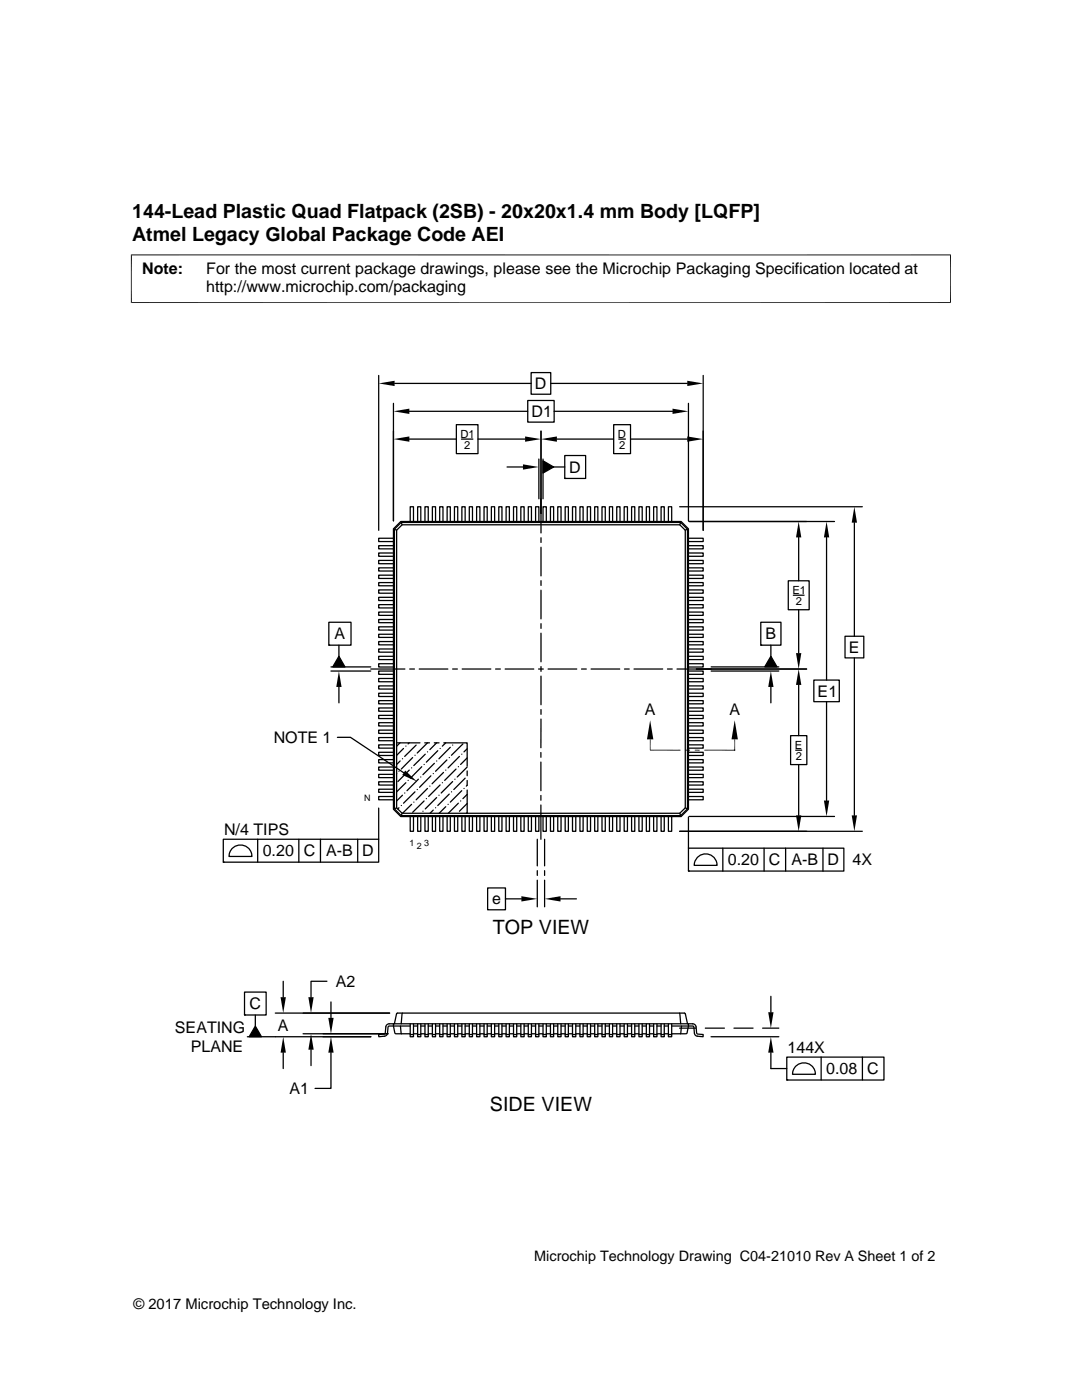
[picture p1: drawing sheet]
<svg xmlns="http://www.w3.org/2000/svg" width="216mm" height="279mm" viewBox="0 0 216 279" stroke-linecap="round" stroke-linejoin="round" font-family="sans-serif">
<g fill="none" stroke="#000" stroke-width=".25">
<path d="M75.6 74.9v30.9M78.7 76.5h27.3M105.3 79.9h5.3v4.3h-5.3zM106 74.4h3.9v4.3h-3.9zM109.9 76.5h27.2M140.3 74.9v30.9M78.5 80.5v23.4M81.7 87.6h9.4M81.7 82.1h23.6M91.1 84.8h4.3v5.7h-4.3zM92.1 87.6h2.3M95.4 87.6h9.4"/>
<path d="M101.2 93.2h3.2M107.5 91.6v7.9M107.9 86v20.4M108.4 91.6v7.9M108.4 92l2.1 1.2-2.1 1.2zM110.5 93.2h2.2M110.6 82.1h23.6M111.1 87.6h11.3M112.7 90.9h4.2v4.6h-4.2zM112.7 95.5h.1M122.4 84.8h3.4v5.7h-3.4zM123.5 87.6h1.3"/>
<path d="M125.8 87.6h11.3M137.4 80.5v23.4M78.5 107.4h-2.9v.7h2.9M78.5 108.9h-2.9v.6h2.9M78.5 110.4h-2.9v.6h2.9M78.5 111.8h-2.9v.7h2.9M78.5 113.3h-2.9v.7h2.9M78.5 114.8h-2.9v.6h2.9M78.5 116.3h-2.9v.6h2.9M78.5 117.7h-2.9v.7h2.9M78.5 119.2h-2.9v.6h2.9M78.7 105.6l.4 .2"/>
<path d="M79.1 105.8l1.1-1.1h55.4l1.1 1.1v55.4l-1.1 1.1h-55.4l-1.1-1.1zM80 104.1h55.9l1.5 1.4v56l-1.5 1.5h-55.9l-1.5-1.5v-56zM80.1 104.3h55.7l1.4 1.3v55.8l-1.4 1.4h-55.7l-1.4-1.4v-55.8zM80.1 104.3l.1 .4M81.9 104.1v-3h.6v3M83.3 104.1v-3h.7v3M84.8 104.1v-3h.6v3M86.3 104.1v-3h.6v3M87.7 104.1v-3h.7v3M89.2 104.1v-3h.7v3M90.7 104.1v-3h.6v3M92.2 104.1v-3h.6v3"/>
<path d="M93.6 104.1v-3h.7v3M95.1 104.1v-3h.7v3M96.6 104.1v-3h.6v3M98 104.1v-3h.7v3M99.5 104.1v-3h.7v3M101 104.1v-3h.6v3M102.5 104.1v-3h.6v3M103.9 104.1v-3h.7v3M105.4 104.1v-3h.6v3M106.9 104.1v-3h.6v3M107.9 107.3v1M107.9 109.2v5.7"/>
<path d="M107.9 115.9v.9M107.9 117.8v5.7M108.4 104.1v-3h.6v3M109.8 104.1v-3h.7v3M111.3 104.1v-3h.7v3M112.8 104.1v-3h.6v3M114.2 104.1v-3h.7v3M115.7 104.1v-3h.7v3M117.2 104.1v-3h.6v3M118.7 104.1v-3h.6v3M120.1 104.1v-3h.7v3M121.6 104.1v-3h.6v3"/>
<path d="M123.1 104.1v-3h.6v3M124.5 104.1v-3h.7v3M126 104.1v-3h.7v3M127.5 104.1v-3h.6v3M129 104.1v-3h.6v3M130.4 104.1v-3h.7v3M131.9 104.1v-3h.6v3M133.4 104.1v-3h.6v3M135.6 101.1h36.5M135.8 104.3l-.2 .4M137.2 105.6l-.5 .2M137.4 119.2h2.9v.6h-2.9"/>
<path d="M137.4 117.7h2.9v.7h-2.9M137.4 116.3h2.9v.6h-2.9M137.4 114.8h2.9v.6h-2.9M137.4 113.3h2.9v.7h-2.9M137.4 111.8h2.9v.7h-2.9M137.4 110.4h2.9v.6h-2.9M137.4 108.9h2.9v.6h-2.9M137.4 107.4h2.9v.7h-2.9M137.5 104.1h29M157.3 115.9h4.2v5.8h-4.2zM158.3 118.8h2.1M159.4 107.3v8.6"/>
<path d="M164.9 107.3v28.4M170.5 104.3v22.7M65.6 124.2h4.4v4.6h-4.4zM65.6 128.8h.1M66 133.9h8M66 133.1h8M67.6 128.8v2.2M67.6 137.1v3.2M67.6 131l1.2 2.1h-2.4zM74 133.5h6.8M78.5 120.7h-2.9v.6h2.9M78.5 122.2h-2.9v.6h2.9"/>
<path d="M78.5 123.6h-2.9v.7h2.9M78.5 125.1h-2.9v.7h2.9M78.5 126.6h-2.9v.6h2.9M78.5 128h-2.9v.7h2.9M78.5 129.5h-2.9v.7h2.9M78.5 131h-2.9v.6h2.9M78.5 132.5h-2.9v.6h2.9M78.5 133.9h-2.9v.7h2.9M78.5 135.4h-2.9v.7h2.9M78.5 136.9h-2.9v.6h2.9M78.5 138.3h-2.9v.7h2.9M78.5 139.8h-2.9v.7h2.9"/>
<path d="M81.7 133.5h1M83.7 133.5h5.7M90.3 133.5h1M92.2 133.5h5.7M98.9 133.5h.9M100.8 133.5h5.7M107.5 133.5h.9M107.9 124.5v.9M107.9 126.4v5.7M107.9 133v1M107.9 134.9v5.8M109.4 133.5h5.7"/>
<path d="M116 133.5h1M117.9 133.5h5.8M124.6 133.5h1M126.5 133.5h5.7M133.2 133.5h.9M137.4 139.8h2.9v.7h-2.9M137.4 138.3h2.9v.7h-2.9M137.4 136.9h2.9v.6h-2.9M137.4 135.4h2.9v.7h-2.9M137.4 133.9h2.9v.7h-2.9M137.4 132.5h2.9v.6h-2.9M137.4 131h2.9v.6h-2.9"/>
<path d="M137.4 129.5h2.9v.7h-2.9M137.4 128h2.9v.7h-2.9M137.4 126.6h2.9v.6h-2.9M137.4 125.1h2.9v.7h-2.9M137.4 123.6h2.9v.7h-2.9M137.4 122.2h2.9v.6h-2.9M137.4 120.7h2.9v.6h-2.9M141.9 133.9h13.5M141.9 133.1h13.5M151.8 124.2h4v4.6h-4zM151.8 128.8h.1M153.8 131l1.2 2.1h-2.4z"/>
<path d="M153.8 128.8v2.2M153.8 137.1v3.2M159.4 136.7v10.1M159.4 121.7v8.6M161 133.5h-25.9M162.4 135.7h5.1v4.3h-5.1zM168.6 127h3.8v4.3h-3.8zM170.5 131.3v31.4M67.3 147.2h2.6l10.7 7M78.5 141.3h-2.9v.6h2.9M78.5 142.8h-2.9v.6h2.9M78.5 144.2h-2.9v.7h2.9"/>
<path d="M78.5 145.7h-2.9v.7h2.9M78.5 147.2h-2.9v.6h2.9M78.5 148.7h-2.9v.6h2.9M78.5 150.1h-2.9v.7h2.9M78.5 151.6h-2.9v.7h2.9M78.5 153.1h-2.9v.6h2.9M78.5 154.5h-2.9v.7h2.9M78.5 156h-2.9v.7h2.9M78.5 157.5h-2.9v.6h2.9M78.5 159h-2.9v.6h2.9M79.1 154.4h.1M79.1 148.3h4.7"/>
<path d="M79.6 153.9h.1M79.8 148.3l-.7 .6M79.8 151.9l-.7 .7M80.3 151.4h.1M80.3 158.7l-1.2 1.2M80.5 149.4l-1.4 1.3M80.8 158.3h.1M81 148.9h.1M81 156.2l-1.9 1.8M81.4 155.7h.1M81.7 148.3l-.3 .2M81.7 153.7l-2.3 2.3"/>
<path d="M82.1 153.2h.1M82.3 151.2l-2.2 2.3M82.8 150.7h.1M82.8 158l-2.3 2.3M83 148.7l-2.2 2.3M83.2 157.6h.1M83.5 155.5l-2.3 2.3M83.9 155.1h.1M84.2 153l-2.3 2.3M84.6 152.6h.1M84.6 159.9l-2.3 2.2M84.8 148.3h.9"/>
<path d="M84.9 150.5l-2.3 2.3M85.1 159.4h.1M85.3 148.3l-2.1 2M85.3 150.1h.1M85.3 157.4l-2.3 2.2M85.8 156.9h.1M86 154.8l-2.3 2.3M86.4 154.4h.1M86.7 148.3h.9M86.7 152.3l-2.3 2.3M87.1 148.3l-1.3 1.3M87.1 151.9h.1"/>
<path d="M87.1 159.2l-2.2 2.2M87.4 149.8l-2.3 2.3M87.6 158.7h.1M87.8 149.4h.1M87.8 156.7l-2.3 2.2M88.3 156.2h.1M88.5 154.2l-2.3 2.2M88.6 148.3h4.6v4.6M88.9 148.3l-.6 .6M88.9 153.7h.1M89.2 151.7l-2.3 2.2M89.6 151.2h.1"/>
<path d="M89.6 158.5l-2.2 2.3M89.9 149.1l-2.3 2.3M90.1 158h.1M90.3 148.7h.1M90.3 156l-2.3 2.3M90.8 155.5h.1M91 153.5l-2.3 2.2M91.5 153h.1M91.7 151l-2.3 2.2M91.9 159.9h.1M92.1 150.5h.1M92.1 157.8l-2.2 2.3"/>
<path d="M92.4 148.5l-2.3 2.2M92.6 157.4h.1M92.8 155.3l-2.2 2.3M93.2 155.8v.9l-.2 .2M93.2 153.9v.9M93.2 157.7v4.6M93.2 149.4l-.6 .7M93.2 151.3l-1.3 1.3M93.2 158.5l-.8 .9M93.2 153.1l-2 2M107.9 150.2v.9M107.9 152.1v5.7"/>
<path d="M107.9 158.7v1M107.9 141.6v1M107.9 143.5v5.7M137.4 159h2.9v.6h-2.9M137.4 157.5h2.9v.6h-2.9M137.4 156h2.9v.7h-2.9M137.4 154.5h2.9v.7h-2.9M137.4 153.1h2.9v.6h-2.9M137.4 151.6h2.9v.7h-2.9M137.4 150.1h2.9v.7h-2.9M137.4 148.7h2.9v.6h-2.9M137.4 147.2h2.9v.6h-2.9"/>
<path d="M137.4 145.7h2.9v.7h-2.9M137.4 144.2h2.9v.7h-2.9M137.4 142.8h2.9v.6h-2.9M137.4 141.3h2.9v.6h-2.9M157.8 146.8h3.2v5.8h-3.2zM158.8 149.7h1.2M159.4 152.6v10.1M164.9 140v19.8M44.6 167.5h31v4.6h-31zM44.6 172.1h.1M46.5 169.2a2.29 2.29 0 0 1 2.4-.4 2.29 2.29 0 0 1 1.4 2.1h-4.6l.3-1.2zM51.4 167.5v4.6"/>
<path d="M59.6 167.5v4.6M63.9 167.5v4.6M71.4 167.5v4.6M75.6 161.3v6.2M79.1 161.2l-.4 .2M79.6 161.2l-.2 .3M80.1 160.8h.1M80.2 162.3l-.1 .5M81.9 163v2.9h.6v-2.9M82.1 160.5l-1.8 1.8M82.6 160.1h.1M83.3 163v2.9h.7v-2.9"/>
<path d="M84.4 161.9h.1M84.8 163v2.9h.6v-2.9M86.3 163v2.9h.6v-2.9M86.4 161.7l-.6 .6M86.9 161.2h.1M87.7 163v2.9h.7v-2.9M88.9 161l-1.3 1.3M89.2 163v2.9h.7v-2.9M89.4 160.5h.1M90.7 163v2.9h.6v-2.9M91.5 160.3l-2 2M92.2 163v2.9h.6v-2.9"/>
<path d="M93.2 162.2l-.1 .1M93.2 160.4l-1.5 1.5M93.6 163v2.9h.7v-2.9M95.1 163v2.9h.7v-2.9M96.6 163v2.9h.6v-2.9M97.3 177.2h3.6v4.4h-3.6zM98 163v2.9h.7v-2.9M99.5 163v2.9h.7v-2.9M100.9 179.4h3.1M101 163v2.9h.6v-2.9M102.5 163v2.9h.6v-2.9M103.9 163v2.9h.7v-2.9"/>
<path d="M105.4 163v2.9h.6v-2.9M106.9 163v2.9h.6v-2.9M107.2 167.5v5.3M107.2 173.8v.9M107.2 175.7v5.3M107.9 160.7v6.8M108.4 163v2.9h.6v-2.9M108.7 167.5v5.3M108.7 173.8v.9M108.7 175.7v5.3M109.8 163v2.9h.7v-2.9M111.3 163v2.9h.7v-2.9"/>
<path d="M111.8 179.4h3.2M112.8 163v2.9h.6v-2.9M114.2 163v2.9h.7v-2.9M115.7 163v2.9h.7v-2.9M117.2 163v2.9h.6v-2.9M118.7 163v2.9h.6v-2.9M120.1 163v2.9h.7v-2.9M121.6 163v2.9h.6v-2.9M123.1 163v2.9h.6v-2.9M124.5 163v2.9h.7v-2.9M126 163v2.9h.7v-2.9M127.5 163v2.9h.6v-2.9"/>
<path d="M129 163v2.9h.6v-2.9M130.4 163v2.9h.7v-2.9M131.9 163v2.9h.6v-2.9M133.4 163v2.9h.6v-2.9M135.6 162.3l.2 .5M136.7 161.2l.5 .2M137.4 169.3h31v4.5h-31zM137.4 173.8h.1M137.4 163.1v6.2M137.5 162.9h29M139.3 171a2.28 2.28 0 0 1 2.5-.4 2.28 2.28 0 0 1 1.3 2.1h-4.6l.4-1.2zM144.2 169.3v4.5"/>
<path d="M152.5 169.3v4.5M156.8 169.3v4.5M164.2 169.3v4.5M172.1 165.9h-36.5M48.8 198h4.3v4.6h-4.3zM56.5 195.8v3.2M65.2 195.8h-3.1v3.2M66 200v3.1M153.8 198.8v3.2M48.8 202.6h.1M49.4 206.9h24.6M50.9 202.6v2.2"/>
<path d="M50.9 204.8l1.3 2.1h-2.5zM54.9 202.2h22.8M56.5 210.1v3.2M60.5 206.3h16.9M62.1 209.5v3.2M66 210.1v7.1h-3.1M78.5 204.3l.4 2h3M79.9 204.8l.2 1.5M80.3 202.2l-.2 2.1M81.9 204.3v2.6h.6v-2.6M81.9 206.5h.6M82.5 204.8h.8"/>
<path d="M82.5 206.3h.8M83.3 204.3v2.6h.7v-2.6M83.3 206.5h.7M84 204.8h.8M84 206.3h.8M84.8 204.3v2.6h.6v-2.6M84.8 206.5h.6M85.4 204.8h.9M85.4 206.3h.9M86.3 204.3v2.6h.6v-2.6M86.3 206.5h.6M86.9 204.8h.8"/>
<path d="M86.9 206.3h.8M87.7 204.3v2.6h.7v-2.6M87.7 206.5h.7M88.4 204.8h.8M88.4 206.3h.8M89.2 204.3v2.6h.7v-2.6M89.2 206.5h.7M89.9 204.8h.8M89.9 206.3h.8M90.7 204.3v2.6h.6v-2.6M90.7 206.5h.6M91.3 204.8h.9"/>
<path d="M91.3 206.3h.9M92.2 204.3v2.6h.6v-2.6M92.2 206.5h.6M92.8 204.8h.8M92.8 206.3h.8M93.6 204.3v2.6h.7v-2.6M93.6 206.5h.7M94.3 204.8h.8M94.3 206.3h.8M95.1 204.3v2.6h.7v-2.6M95.1 206.5h.7M95.8 204.8h.8"/>
<path d="M95.8 206.3h.8M96.6 204.3v2.6h.6v-2.6M96.6 206.5h.6M97.2 204.8h.8M97.2 206.3h.8M98 204.3v2.6h.7v-2.6M98 206.5h.7M98.7 204.8h.8M98.7 206.3h.8M99.5 204.3v2.6h.7v-2.6M99.5 206.5h.7M100.2 204.8h.8"/>
<path d="M100.2 206.3h.8M101 204.3v2.6h.6v-2.6M101 206.5h.6M101.6 204.8h.9M101.6 206.3h.9M102.5 204.3v2.6h.6v-2.6M102.5 206.5h.6M103.1 204.8h.8M103.1 206.3h.8M103.9 204.3v2.6h.7v-2.6M103.9 206.5h.7M104.6 204.8h.8"/>
<path d="M104.6 206.3h.8M105.4 204.3v2.6h.6v-2.6M105.4 206.5h.6M106 204.8h.9M106 206.3h.9M106.9 204.3v2.6h.6v-2.6M106.9 206.5h.6M107.5 204.8h.9M107.5 206.3h.9M108.4 204.3v2.6h.6v-2.6M108.4 206.5h.6M109 204.8h.8"/>
<path d="M109 206.3h.8M109.8 204.3v2.6h.7v-2.6M109.8 206.5h.7M110.5 204.8h.8M110.5 206.3h.8M111.3 204.3v2.6h.7v-2.6M111.3 206.5h.7M112 204.8h.8M112 206.3h.8M112.8 204.3v2.6h.6v-2.6M112.8 206.5h.6M113.4 204.8h.8"/>
<path d="M113.4 206.3h.8M114.2 204.3v2.6h.7v-2.6M114.2 206.5h.7M114.9 204.8h.8M114.9 206.3h.8M115.7 204.3v2.6h.7v-2.6M115.7 206.5h.7M116.4 204.8h.8M116.4 206.3h.8M117.2 204.3v2.6h.6v-2.6M117.2 206.5h.6M117.8 204.8h.9"/>
<path d="M117.8 206.3h.9M118.7 204.3v2.6h.6v-2.6M118.7 206.5h.6M119.3 204.8h.8M119.3 206.3h.8M120.1 204.3v2.6h.7v-2.6M120.1 206.5h.7M120.8 204.8h.8M120.8 206.3h.8M121.6 204.3v2.6h.6v-2.6M121.6 206.5h.6M122.2 204.8h.9"/>
<path d="M122.2 206.3h.9M123.1 204.3v2.6h.6v-2.6M123.1 206.5h.6M123.7 204.8h.8M123.7 206.3h.8M124.5 204.3v2.6h.7v-2.6M124.5 206.5h.7M125.2 204.8h.8M125.2 206.3h.8M126 204.3v2.6h.7v-2.6M126 206.5h.7M126.7 204.8h.8"/>
<path d="M126.7 206.3h.8M127.5 204.3v2.6h.6v-2.6M127.5 206.5h.6M128.1 204.8h.9M128.1 206.3h.9M129 204.3v2.6h.6v-2.6M129 206.5h.6M129.6 204.8h.8M129.6 206.3h.8M130.4 204.3v2.6h.7v-2.6M130.4 206.5h.7M131.1 204.8h.8"/>
<path d="M131.1 206.3h.8M131.9 204.3v2.6h.6v-2.6M131.9 206.5h.6M132.5 204.8h.9M132.5 206.3h.9M133.4 204.3v2.6h.6v-2.6M133.4 206.5h.6M134 204.8h4.3l.3 1.4a.65 .65 0 0 0 .6 .6l1.1 .1v-.4l-1.2-.2-.2-1.6-.3-.3-.4-.1h-60.5l-.4 .1-.3 .3-.2 1.6-1.3 .2 .1 .4 1.1-.1a.65 .65 0 0 0 .6-.6l.3-1.4h4.3M135.6 202.2l.2 2.1M135.6 205.2h3.2M136 204.8l-.2 1.5M137.2 204.3l-.4-1.9-.3-.2h-57.2l-.2 .2-.4 1.9"/>
<path d="M137.4 204.3l-.4 2h-3M140.7 205.2h3.8M141.9 206.9h13.5M146.5 205.2h3.8M152.2 205.2h3.2M153.8 210.1v3.2h3.2M157 211h19.4v4.5h-19.4zM157 215.5h.1M158.9 212.7a2.29 2.29 0 0 1 2.5-.4 2.29 2.29 0 0 1 1.3 2.1h-4.6l.4-1.2zM163.9 211v4.5M172.1 211v4.5"/>
</g>
<g fill="#000">
<path d="M75.6 76.5l3.1-.5v1zM137.1 76l3.2 .5-3.2 .5zM78.5 82.1l3.2-.5v1zM78.5 87.6l3.2-.5v1.1zM104.4 92.7l3.1 .5-3.1 .5zM104.8 87.1l3.1 .5-3.1 .6zM108.4 92l2.1 1.2-2.1 1.2zM107.9 87.6l3.2-.5v1.1zM134.2 81.6l3.2 .5-3.2 .5zM137.1 87.1l3.2 .5-3.2 .6zM159.4 104.1l.5 3.2h-1.1zM164.9 104.1l.6 3.2h-1.1z"/>
<path d="M170.5 101.1l.5 3.2h-1.1zM67.6 133.9l.6 3.2h-1.1zM67.6 131l1.2 2.1h-2.4zM153.8 133.9l.5 3.2h-1zM153.8 131l1.2 2.1h-2.4zM158.8 130.3h1.1l-.5 3.2zM159.4 133.5l.5 3.2h-1.1zM80.9 153.8l2.3 2.2-2.9-1.3zM129.7 143.7l.7 3.9h-1.3zM136.7 149.6h1l-1 .2zM136.7 149.8l1-.2v.2zM138.6 149.6h1l-1 .2z"/>
<path d="M138.6 149.8l1-.2v.2zM146.6 143.7l.6 3.9h-1.2zM164.4 159.8h1.1l-.6 3.1zM104 178.9l3.2 .5-3.2 .5zM108.7 179.4l3.1-.5v1zM158.8 162.7h1.1l-.5 3.2zM169.9 162.7h1.1l-.5 3.2zM56 199h1l-.5 3.2zM61.5 199h1.1l-.5 3.2zM50.9 204.8l1.3 2.1h-2.5zM56.5 206.9l.5 3.2h-1zM62.1 206.3l.5 3.2h-1.1z"/>
<path d="M65.5 203.1h1.1l-.6 3.2zM66 206.9l.6 3.2h-1.1zM153.8 206.9l.5 3.2h-1zM153.3 202h1l-.5 3.2z"/>
</g>
<path d="M26.1 50.9h163.7M26.2 50.8v9.7M189.7 50.8v9.7M26.1 60.4h163.7M129.7 147.6v2.1h6.1M140.5 149.7h6.1M146.6 147.6v2.2" fill="none" stroke="#000" stroke-width=".2"/>
<g font-size="3.9">
<text x="26.4" y="43.5">144-Lead Plastic Quad Flatpack (2SB) - 20x20x1.4 mm Body [LQFP]</text>
<text x="26.4" y="48">Atmel Legacy Global Package Code AEI</text>
<text x="98.3" y="186.4">TOP VIEW</text>
<text x="97.8" y="221.8">SIDE VIEW</text>
</g>
<g font-size="3.2">
<text x="28.4" y="54.6">Note:</text>
<text x="41.1" y="58.3">http://www.microchip.com/packaging</text>
<text x="41.1" y="54.6">For the most current package drawings, please see the Microchip Packaging Specification located at</text>
<text x="106.7" y="77.7">D</text>
<text x="106.1" y="83.2">D1</text>
<text x="113.6" y="94.3">D</text>
<text x="66.8" y="127.6">A</text>
<text x="152.7" y="127.6">B</text>
<text x="169.4" y="130.3">E</text>
<text x="128.7" y="142.7">A</text>
<text x="145.5" y="142.7">A</text>
<text x="163.2" y="139">E1</text>
<text x="54.6" y="148.3">NOTE 1</text>
<text x="44.7" y="166.7">N/4 TIPS</text>
<text x="52.4" y="170.9">0.20</text>
<text x="60.6" y="170.9">C</text>
<text x="65.1" y="170.9">A-B</text>
<text x="72.3" y="170.9">D</text>
<text x="145.2" y="172.7">0.20</text>
<text x="153.4" y="172.7">C</text>
<text x="157.9" y="172.7">A-B</text>
<text x="165.1" y="172.7">D</text>
<text x="170.1" y="172.7">4X</text>
<text x="98.2" y="180.5">e</text>
<text x="67" y="197">A2</text>
<text x="49.8" y="201.4">C</text>
<text x="34.9" y="206.2">SEATING</text>
<text x="38.1" y="209.9">PLANE</text>
<text x="55.4" y="205.7">A</text>
<text x="157.1" y="210.2">144X</text>
<text x="164.9" y="214.4">0.08</text>
<text x="173.1" y="214.4">C</text>
<text x="57.8" y="218.4">A1</text>
</g>
<g font-size="2.9">
<text x="106.6" y="251.7">Microchip Technology Drawing C04-21010 Rev A Sheet 1 of 2</text>
<text x="26.6" y="261.3">© 2017 Microchip Technology Inc.</text>
</g>
<g font-size="2.2">
<text x="91.9" y="87.4">D1</text>
<text x="92.6" y="89.5">2</text>
<text x="123.3" y="87.4">D</text>
<text x="123.5" y="89.5">2</text>
<text x="158.1" y="118.5">E1</text>
<text x="158.8" y="120.7">2</text>
<text x="158.6" y="149.4">E</text>
<text x="158.8" y="151.6">2</text>
</g>
<g font-size="1.8">
<text x="72.7" y="159.9">N</text>
<text x="81.7" y="168.8">1</text>
<text x="83.2" y="169.5">2</text>
<text x="84.6" y="168.8">3</text>
</g>
</svg>
